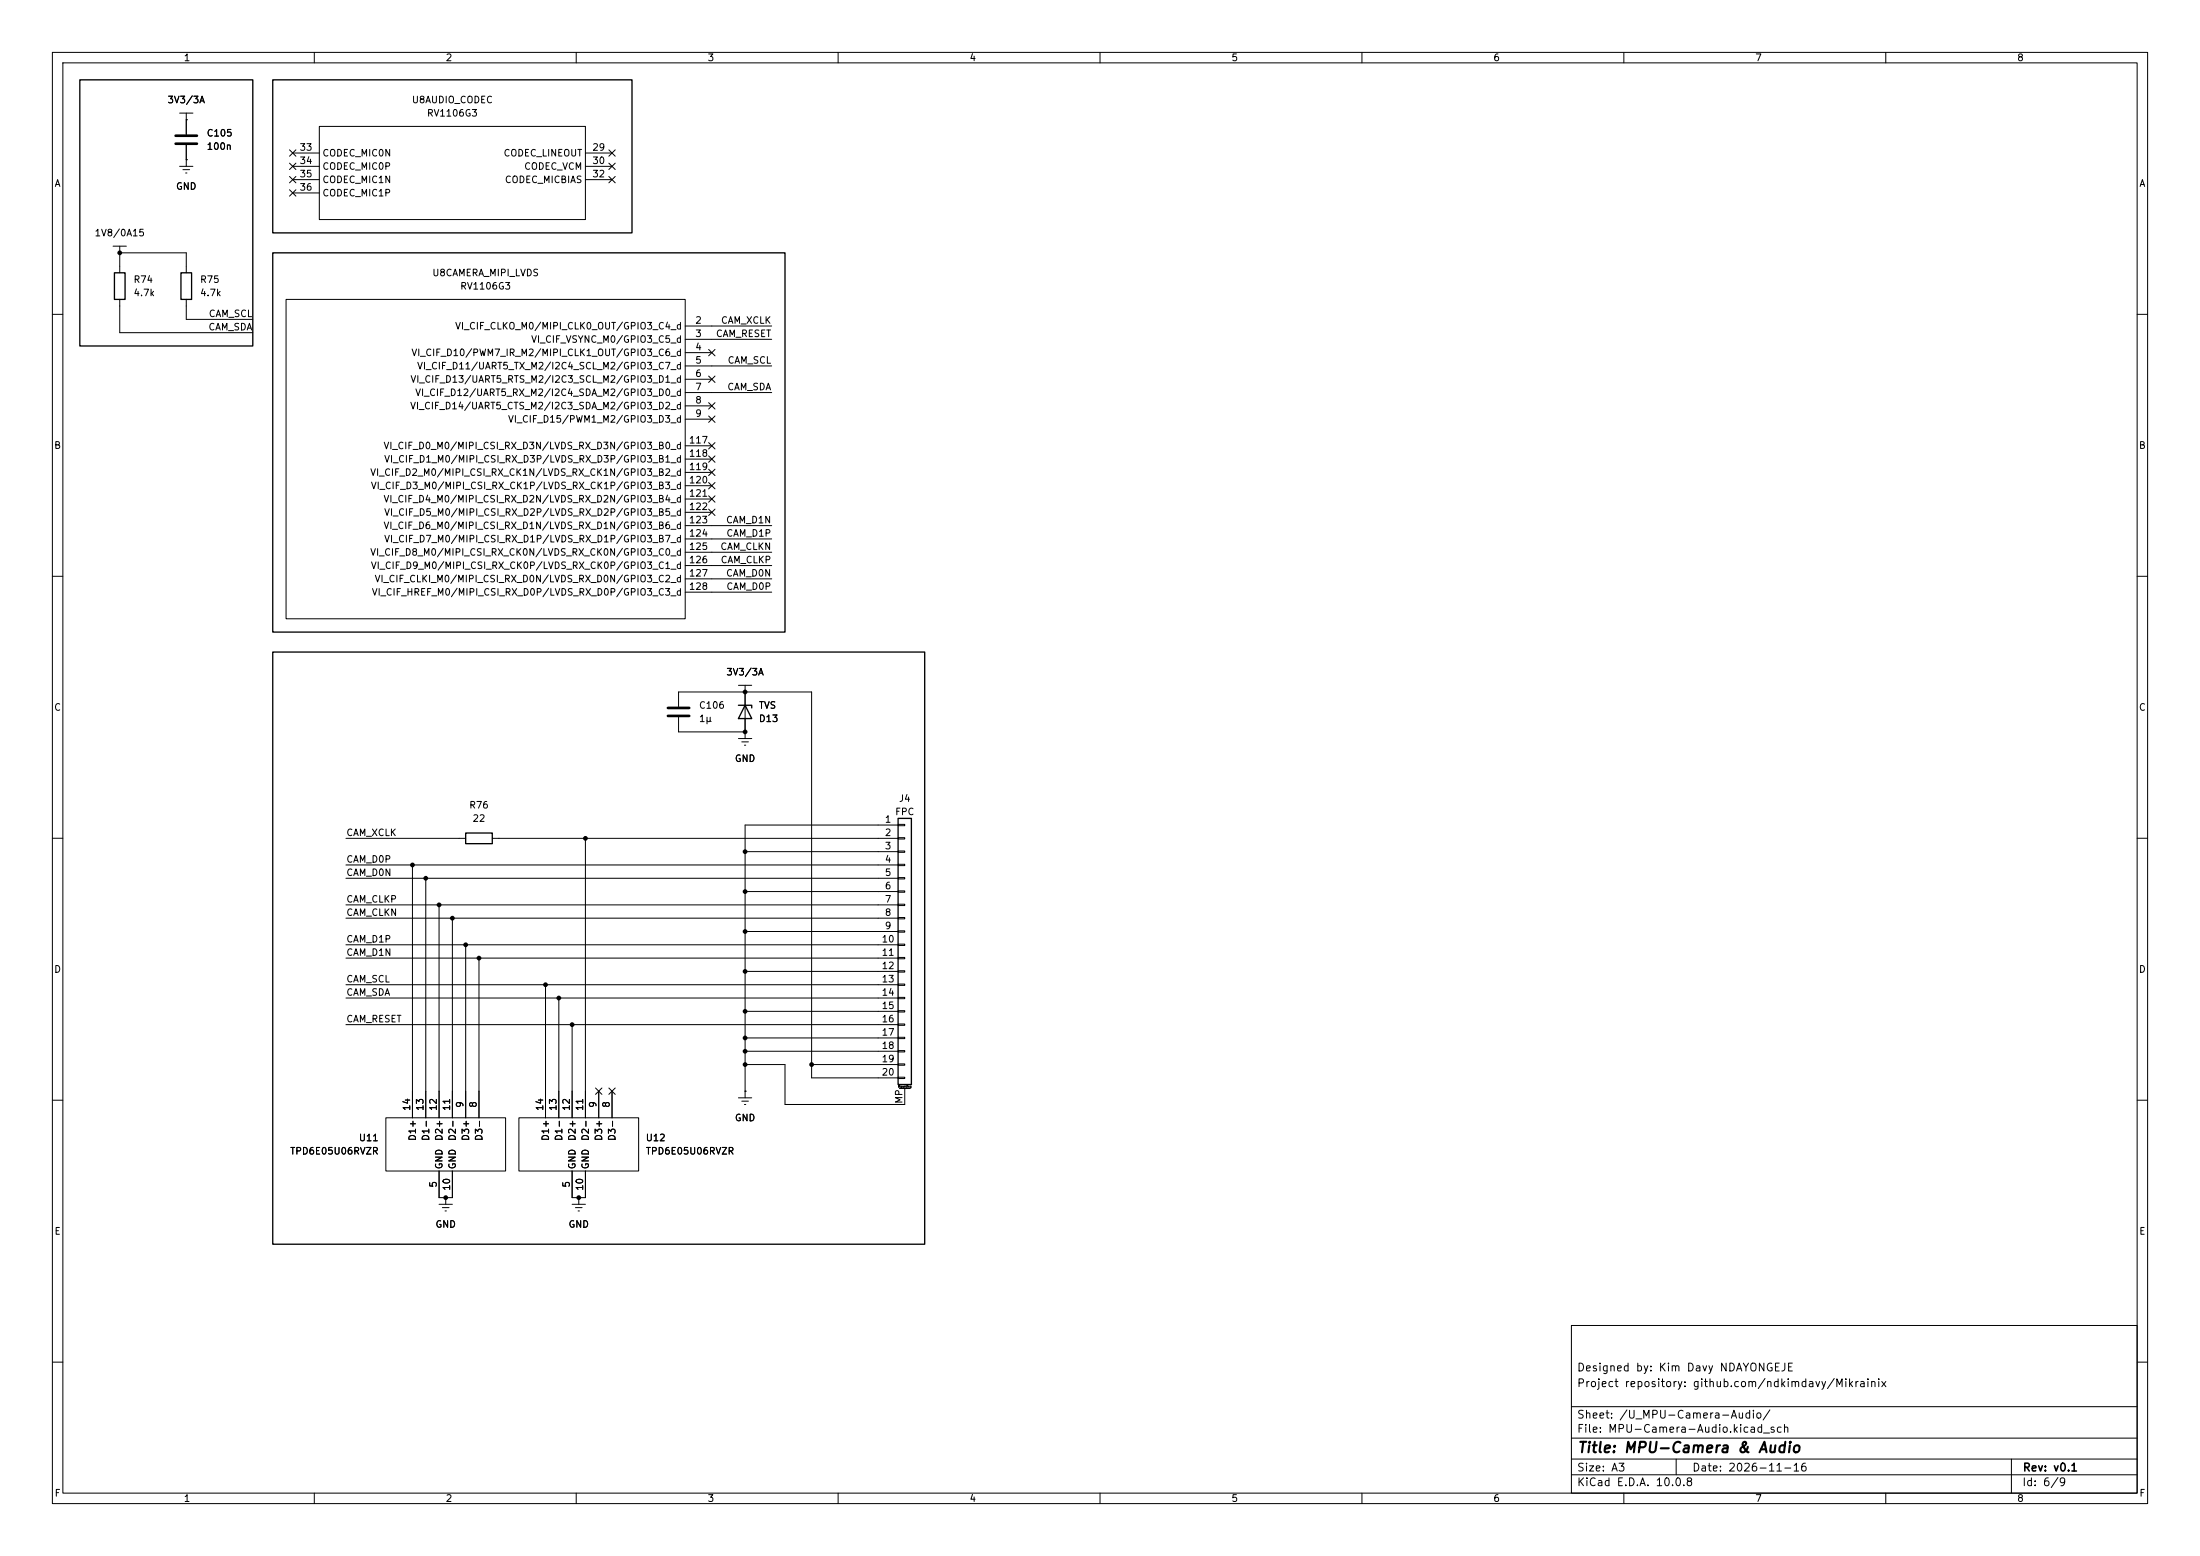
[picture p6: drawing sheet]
<svg xmlns="http://www.w3.org/2000/svg" width="420mm" height="297mm" viewBox="0 0 420 297" stroke-linecap="round" stroke-linejoin="round" font-family="sans-serif">
<g fill="none" stroke="#000" stroke-width=".19">
<path d="M10 10h400v277h-400zM12 12h396v273h-396zM60 10v2M110 10v2M160 10v2M210 10v2M260 10v2M310 10v2M360 10v2M34.3 31.8h2.5M34.3 21.6h2.5M34.9 32.4h1.3"/>
<path d="M35.4 33h.3M35.6 30.5h.1M35.6 22.9h.1M35.6 21.6v4.1M35.6 27.7v4.1M55.3 28.6l1.2 1.2M55.3 36.2l1.2 1.2M55.3 33.7l1.2 1.2M55.3 31.1l1.2 1.3M55.9 29.2h5.1M55.9 31.8h5.1M55.9 34.3h5.1"/>
<path d="M55.9 36.8h5.1M56.5 28.6l-1.2 1.2M56.5 36.2l-1.2 1.2M56.5 33.7l-1.2 1.2M56.5 31.1l-1.2 1.3M61 24.1h50.8v17.8h-50.8zM111.8 29.2h5M111.8 31.8h5M111.8 34.3h5M116.2 31.1l1.2 1.3M116.2 28.6l1.2 1.2M116.2 33.7l1.2 1.2"/>
<path d="M117.4 31.1l-1.2 1.3M117.4 28.6l-1.2 1.2M117.4 33.7l-1.2 1.2M21.6 47h2.5M22.9 48.3h.1M22.9 48.3h12.7v3.8M22.9 47v5.1M22.9 57.2v6.3h25.4M35.6 57.2v3.8h12.7M54.6 57.2h76.2v60.9h-76.2zM10 60h2M130.8 62.2h16.5"/>
<path d="M130.8 64.8h16.5M130.8 67.3h5.1M130.8 69.9h16.5M130.8 72.4h5.1M130.8 74.9h16.5M130.8 77.5h5.1M135.3 66.7l1.2 1.2M135.3 71.8l1.2 1.2M135.3 76.9l1.2 1.2M135.3 79.4l1.2 1.2M136.5 66.7l-1.2 1.2M136.5 71.8l-1.2 1.2"/>
<path d="M136.5 76.9l-1.2 1.2M136.5 79.4l-1.2 1.2M408 60h2M130.8 80h5.1M130.8 85.1h5.1M130.8 87.6h5.1M130.8 90.2h5.1M130.8 92.7h5.1M130.8 95.3h5.1M130.8 97.8h5.1M135.3 97.2l1.2 1.2M135.3 92.1l1.2 1.2"/>
<path d="M135.3 87l1.2 1.2M135.3 94.6l1.2 1.3M135.3 89.6l1.2 1.2M135.3 84.5l1.2 1.2M136.5 97.2l-1.2 1.2M136.5 92.1l-1.2 1.2M136.5 87l-1.2 1.2M136.5 94.6l-1.2 1.3M136.5 89.6l-1.2 1.2M136.5 84.5l-1.2 1.2M10 110h2M130.8 100.3h16.5"/>
<path d="M130.8 102.9h16.5M130.8 105.4h16.5M130.8 108h16.5M130.8 110.5h16.5M130.8 113h16.5M408 110h2M129.5 134.9v-2.8h25.4v73.6h16.5M129.5 136.9v2.8h12.7M141 130.8h2.5M142.2 139.7h.1M142.2 132.1h.1M142.2 130.8v10.2"/>
<path d="M10 160h2M141 141h2.5M141.6 141.6h1.3M142.1 142.2h.3M171.4 157.4h1.3v.2h-1.3zM171.4 159.9h1.3v.2h-1.3zM171.4 157.5h-29.2v52.1M408 160h2M66 160h22.9M66 165.1h105.4M66 167.6h105.4M66 172.7h105.4"/>
<path d="M66 175.3h105.4M78.7 165.1v48.3M81.3 167.6v45.8M83.8 172.7v40.7M86.4 175.3v38.1M94 160h77.4M111.8 160v53.4M142.2 162.6h29.2M142.2 170.2h29.2M142.2 177.8h29.2M171.4 162.4h1.3v.3h-1.3zM171.4 165h1.3v.2h-1.3z"/>
<path d="M171.4 167.5h1.3v.3h-1.3zM171.4 170.1h1.3v.2h-1.3zM171.4 172.6h1.3v.2h-1.3zM171.4 175.1h1.3v.3h-1.3zM171.4 177.7h1.3v.2h-1.3zM66 180.3h105.4M66 182.9h105.4M66 188h105.4M66 190.5h105.4M66 195.6h105.4M88.9 180.3v33.1M91.4 182.9v30.5"/>
<path d="M104.1 188v25.4M106.7 190.5v22.9M109.2 195.6v17.8M142.2 185.4h29.2M142.2 193h29.2M142.2 198.1h29.2M171.4 180.2h1.3v.3h-1.3zM171.4 182.8h1.3v.2h-1.3zM171.4 185.3h1.3v.2h-1.3zM171.4 187.8h1.3v.3h-1.3zM171.4 190.4h1.3v.2h-1.3zM171.4 192.9h1.3v.3h-1.3z"/>
<path d="M171.4 195.5h1.3v.2h-1.3zM171.4 198h1.3v.2h-1.3zM10 210h2M73.7 213.4h22.8v10.1h-22.8zM99.1 213.4h22.8v10.1h-22.8zM113.7 207.7l1.2 1.2M114.3 208.3v5.1M114.9 207.7l-1.2 1.2M116.2 207.7l1.2 1.2M116.8 208.3v5.1M117.4 207.7l-1.2 1.2M141 209.6h2.5"/>
<path d="M141.6 210.2h1.3M142.1 210.8h.3M142.2 208.3h.1M142.2 203.2h7.7v7.6h22.8v-3M142.2 200.7h29.2M154.9 203.2h16.5M171.4 200.5h1.3v.3h-1.3zM171.4 203.1h1.3v.2h-1.3zM171.4 205.6h1.3v.3h-1.3zM171.7 207.8h2M408 210h2M83.8 229.9h2.6"/>
<path d="M83.8 223.5v5.1h2.6v-5.1M84.5 230.5h1.2M85 231.1h.2M85.1 228.6h.1M85.1 228.6v1.3M109.2 223.5v5.1h2.6v-5.1M109.2 229.9h2.6M109.9 230.5h1.2M110.4 231.1h.2M110.5 228.6h.1M110.5 228.6v1.3M300 253h108v32h-108z"/>
<path d="M10 260h2M300 278.5h108M300 274.5h108M300 268.5h108M320 278.5v3M384 278.5v6.5M408 260h2M60 285v2M110 285v2M160 285v2M210 285v2M260 285v2"/>
<path d="M300 281.5h108M310 285v2M360 285v2"/>
</g>
<path d="M15.2 15.2h33.1v50.8h-33.1zM52.1 15.2h68.5v29.3h-68.5zM21.8 52.1h2.1v5.1h-2.1zM34.5 52.1h2.1v5.1h-2.1zM52.1 48.3h97.8v72.4h-97.8zM52.1 124.5h124.4v113h-124.4zM141 134.6h2.5v.5M142.2 134.6l1.3 2.6h-2.5zM88.9 159h5.1v2h-5.1zM171.4 156.2h2.6v50.8h-2.6z" fill="none" stroke="#000" stroke-width=".25"/>
<path d="M33.5 25.9h4.1M33.5 27.4h4.1M127.5 135.1h4.1M127.5 136.7h4.1" fill="none" stroke="#000" stroke-width=".51"/>
<g fill="#000">
<circle cx="22.9" cy="48.3" r=".46"/>
<circle cx="142.2" cy="132.1" r=".46"/>
<circle cx="142.2" cy="139.7" r=".46"/>
<circle cx="78.7" cy="165.1" r=".46"/>
<circle cx="81.3" cy="167.6" r=".46"/>
<circle cx="83.8" cy="172.7" r=".46"/>
<circle cx="86.4" cy="175.3" r=".46"/>
<circle cx="111.8" cy="160" r=".46"/>
<circle cx="142.2" cy="162.6" r=".46"/>
<circle cx="142.2" cy="170.2" r=".46"/>
<circle cx="142.2" cy="177.8" r=".46"/>
<circle cx="88.9" cy="180.3" r=".46"/>
<circle cx="91.4" cy="182.9" r=".46"/>
<circle cx="104.1" cy="188" r=".46"/>
<circle cx="106.7" cy="190.5" r=".46"/>
<circle cx="109.2" cy="195.6" r=".46"/>
<circle cx="142.2" cy="198.1" r=".46"/>
<circle cx="142.2" cy="185.4" r=".46"/>
<circle cx="142.2" cy="193" r=".46"/>
<circle cx="142.2" cy="203.2" r=".46"/>
<circle cx="142.2" cy="200.7" r=".46"/>
<circle cx="154.9" cy="203.2" r=".46"/>
<circle cx="85.1" cy="228.6" r=".46"/>
<circle cx="110.5" cy="228.6" r=".46"/>
</g>
<text font-size="2" x="301" y="277.8">Title: MPU-Camera &amp; Audio</text>
<g font-size="1.5">
<text x="300.9" y="262.1">Designed by: Kim Davy NDAYONGEJE</text>
<text x="300.9" y="265.1">Project repository: github.com/ndkimdavy/Mikrainix</text>
<text x="300.9" y="273.8">File: MPU-Camera-Audio.kicad_sch</text>
<text x="300.9" y="271.1">Sheet: /U_MPU-Camera-Audio/</text>
<text x="300.9" y="281.2">Size: A3</text>
<text x="322.9" y="281.2">Date: 2026-11-16</text>
<text x="386" y="281.2">Rev: v0.1</text>
<text x="300.9" y="284">KiCad E.D.A. 10.0.8</text>
<text x="385.9" y="284">Id: 6/9</text>
</g>
<g font-size="1.3">
<text x="35" y="12">1</text>
<text x="85" y="12">2</text>
<text x="135" y="12">3</text>
<text x="185" y="12">4</text>
<text x="235" y="12">5</text>
<text x="285" y="12">6</text>
<text x="335" y="12">7</text>
<text x="385" y="12">8</text>
<text x="31.9" y="20">3V3/3A</text>
<text x="78.5" y="20">U8AUDIO_CODEC</text>
<text x="81.4" y="22.6">RV1106G3</text>
<text x="39.4" y="26.4">C105</text>
<text x="39.4" y="28.9">100n</text>
<text x="57.1" y="29.1">33</text>
<text x="113" y="29.1">29</text>
<text x="10.3" y="36">A</text>
<text x="57.1" y="31.6">34</text>
<text x="57.1" y="34.2">35</text>
<text x="61.4" y="30.2">CODEC_MIC0N</text>
<text x="61.4" y="32.7">CODEC_MIC0P</text>
<text x="61.4" y="35.3">CODEC_MIC1N</text>
<text x="96" y="30.2">CODEC_LINEOUT</text>
<text x="96.3" y="35.3">CODEC_MICBIAS</text>
<text x="100" y="32.7">CODEC_VCM</text>
<text x="113" y="31.6">30</text>
<text x="113" y="34.2">32</text>
<text x="408.3" y="36">A</text>
<text x="33.5" y="36.5">GND</text>
<text x="57.1" y="36.7">36</text>
<text x="61.4" y="37.8">CODEC_MIC1P</text>
<text x="18" y="45.4">1V8/0A15</text>
<text x="82.4" y="53">U8CAMERA_MIPI_LVDS</text>
<text x="25.4" y="54.3">R74</text>
<text x="25.4" y="56.8">4.7k</text>
<text x="38.1" y="54.3">R75</text>
<text x="38.1" y="56.8">4.7k</text>
<text x="87.7" y="55.6">RV1106G3</text>
<text x="39.7" y="63.4">CAM_SDA</text>
<text x="39.7" y="60.8">CAM_SCL</text>
<text x="86.8" y="63.2">VI_CIF_CLKO_M0/MIPI_CLK0_OUT/GPIO3_C4_d</text>
<text x="101.3" y="65.7">VI_CIF_VSYNC_M0/GPIO3_C5_d</text>
<text x="132.6" y="62.1">2</text>
<text x="132.6" y="64.6">3</text>
<text x="136.6" y="64.6">CAM_RESET</text>
<text x="137.5" y="62.1">CAM_XCLK</text>
<text x="78.4" y="68.3">VI_CIF_D10/PWM7_IR_M2/MIPI_CLK1_OUT/GPIO3_C6_d</text>
<text x="79.5" y="70.8">VI_CIF_D11/UART5_TX_M2/I2C4_SCL_M2/GPIO3_C7_d</text>
<text x="132.6" y="67.2">4</text>
<text x="132.6" y="69.7">5</text>
<text x="138.8" y="69.7">CAM_SCL</text>
<text x="78.2" y="73.4">VI_CIF_D13/UART5_RTS_M2/I2C3_SCL_M2/GPIO3_D1_d</text>
<text x="79.2" y="75.9">VI_CIF_D12/UART5_RX_M2/I2C4_SDA_M2/GPIO3_D0_d</text>
<text x="132.6" y="72.3">6</text>
<text x="132.6" y="74.8">7</text>
<text x="132.6" y="77.3">8</text>
<text x="138.7" y="74.8">CAM_SDA</text>
<text x="78.2" y="78.4">VI_CIF_D14/UART5_CTS_M2/I2C3_SDA_M2/GPIO3_D2_d</text>
<text x="96.9" y="81">VI_CIF_D15/PWM1_M2/GPIO3_D3_d</text>
<text x="132.6" y="79.9">9</text>
<text x="10.2" y="86">B</text>
<text x="73.1" y="86.1">VI_CIF_D0_M0/MIPI_CSI_RX_D3N/LVDS_RX_D3N/GPIO3_B0_d</text>
<text x="73.2" y="88.6">VI_CIF_D1_M0/MIPI_CSI_RX_D3P/LVDS_RX_D3P/GPIO3_B1_d</text>
<text x="131.4" y="85">117</text>
<text x="131.4" y="87.5">118</text>
<text x="408.2" y="86">B</text>
<text x="70.6" y="91.1">VI_CIF_D2_M0/MIPI_CSI_RX_CK1N/LVDS_RX_CK1N/GPIO3_B2_d</text>
<text x="70.7" y="93.7">VI_CIF_D3_M0/MIPI_CSI_RX_CK1P/LVDS_RX_CK1P/GPIO3_B3_d</text>
<text x="131.4" y="90">119</text>
<text x="131.4" y="92.6">120</text>
<text x="131.4" y="95.1">121</text>
<text x="73.1" y="96.2">VI_CIF_D4_M0/MIPI_CSI_RX_D2N/LVDS_RX_D2N/GPIO3_B4_d</text>
<text x="73.1" y="101.3">VI_CIF_D6_M0/MIPI_CSI_RX_D1N/LVDS_RX_D1N/GPIO3_B6_d</text>
<text x="73.2" y="98.8">VI_CIF_D5_M0/MIPI_CSI_RX_D2P/LVDS_RX_D2P/GPIO3_B5_d</text>
<text x="131.4" y="97.7">122</text>
<text x="131.4" y="100.2">123</text>
<text x="138.5" y="100.2">CAM_D1N</text>
<text x="70.6" y="106.4">VI_CIF_D8_M0/MIPI_CSI_RX_CK0N/LVDS_RX_CK0N/GPIO3_C0_d</text>
<text x="73.2" y="103.8">VI_CIF_D7_M0/MIPI_CSI_RX_D1P/LVDS_RX_D1P/GPIO3_B7_d</text>
<text x="131.4" y="102.7">124</text>
<text x="131.4" y="105.3">125</text>
<text x="131.4" y="107.8">126</text>
<text x="137.4" y="105.3">CAM_CLKN</text>
<text x="137.5" y="107.8">CAM_CLKP</text>
<text x="138.6" y="102.7">CAM_D1P</text>
<text x="70.7" y="108.9">VI_CIF_D9_M0/MIPI_CSI_RX_CK0P/LVDS_RX_CK0P/GPIO3_C1_d</text>
<text x="70.9" y="114">VI_CIF_HREF_M0/MIPI_CSI_RX_D0P/LVDS_RX_D0P/GPIO3_C3_d</text>
<text x="71.4" y="111.5">VI_CIF_CLKI_M0/MIPI_CSI_RX_D0N/LVDS_RX_D0N/GPIO3_C2_d</text>
<text x="131.4" y="110.4">127</text>
<text x="131.4" y="112.9">128</text>
<text x="138.5" y="110.4">CAM_D0N</text>
<text x="138.6" y="112.9">CAM_D0P</text>
<text x="138.5" y="129.2">3V3/3A</text>
<text x="10.2" y="136">C</text>
<text x="133.3" y="135.6">C106</text>
<text x="144.8" y="135.6">TVS</text>
<text x="408.2" y="136">C</text>
<text x="133.3" y="138.1">1µ</text>
<text x="144.8" y="138.1">D13</text>
<text x="140.2" y="145.7">GND</text>
<text x="89.5" y="154.6">R76</text>
<text x="170.8" y="155.9">FPC</text>
<text x="171.5" y="153.4">J4</text>
<text x="66" y="159.9">CAM_XCLK</text>
<text x="90.1" y="157.2">22</text>
<text x="168.8" y="157.3">1</text>
<text x="168.8" y="159.9">2</text>
<text x="66" y="167.5">CAM_D0N</text>
<text x="66" y="165">CAM_D0P</text>
<text x="168.8" y="162.4">3</text>
<text x="168.8" y="165">4</text>
<text x="168.8" y="167.5">5</text>
<text x="66" y="172.6">CAM_CLKP</text>
<text x="168.8" y="170">6</text>
<text x="168.8" y="172.6">7</text>
<text x="66" y="175.1">CAM_CLKN</text>
<text x="168.8" y="175.1">8</text>
<text x="168.8" y="177.7">9</text>
<text x="10.2" y="186">D</text>
<text x="66" y="180.2">CAM_D1P</text>
<text x="66" y="182.8">CAM_D1N</text>
<text x="168.2" y="180.2">10</text>
<text x="168.2" y="182.7">11</text>
<text x="168.2" y="185.3">12</text>
<text x="408.2" y="186">D</text>
<text x="66" y="190.4">CAM_SDA</text>
<text x="66" y="187.8">CAM_SCL</text>
<text x="168.2" y="187.8">13</text>
<text x="168.2" y="190.4">14</text>
<text x="66" y="195.5">CAM_RESET</text>
<text x="168.2" y="192.9">15</text>
<text x="168.2" y="195.4">16</text>
<text x="168.2" y="198">17</text>
<text x="168.2" y="200.5">18</text>
<text x="168.2" y="203.1">19</text>
<text x="168.2" y="205.6">20</text>
<text x="78.6" y="212.2" transform="rotate(-90 78.6 212.2)">14</text>
<text x="81.1" y="212.2" transform="rotate(-90 81.1 212.2)">13</text>
<text x="83.7" y="212.2" transform="rotate(-90 83.7 212.2)">12</text>
<text x="86.2" y="212.2" transform="rotate(-90 86.2 212.2)">11</text>
<text x="88.8" y="211.6" transform="rotate(-90 88.8 211.6)">9</text>
<text x="91.3" y="211.6" transform="rotate(-90 91.3 211.6)">8</text>
<text x="104" y="212.2" transform="rotate(-90 104 212.2)">14</text>
<text x="106.5" y="212.2" transform="rotate(-90 106.5 212.2)">13</text>
<text x="109.1" y="212.2" transform="rotate(-90 109.1 212.2)">12</text>
<text x="111.6" y="212.2" transform="rotate(-90 111.6 212.2)">11</text>
<text x="114.2" y="211.6" transform="rotate(-90 114.2 211.6)">9</text>
<text x="116.7" y="211.6" transform="rotate(-90 116.7 211.6)">8</text>
<text x="140.2" y="214.3">GND</text>
<text x="172.6" y="210.8" transform="rotate(-90 172.6 210.8)">MP</text>
<text x="55.3" y="220.7">TPD6E05U06RVZR</text>
<text x="68.4" y="218.1">U11</text>
<text x="79.7" y="217.9" transform="rotate(-90 79.7 217.9)">D1+</text>
<text x="82.2" y="217.9" transform="rotate(-90 82.2 217.9)">D1-</text>
<text x="84.8" y="217.9" transform="rotate(-90 84.8 217.9)">D2+</text>
<text x="87.3" y="217.9" transform="rotate(-90 87.3 217.9)">D2-</text>
<text x="89.9" y="217.9" transform="rotate(-90 89.9 217.9)">D3+</text>
<text x="92.4" y="217.9" transform="rotate(-90 92.4 217.9)">D3-</text>
<text x="105.1" y="217.9" transform="rotate(-90 105.1 217.9)">D1+</text>
<text x="107.6" y="217.9" transform="rotate(-90 107.6 217.9)">D1-</text>
<text x="110.2" y="217.9" transform="rotate(-90 110.2 217.9)">D2+</text>
<text x="112.7" y="217.9" transform="rotate(-90 112.7 217.9)">D2-</text>
<text x="115.3" y="217.9" transform="rotate(-90 115.3 217.9)">D3+</text>
<text x="117.8" y="217.9" transform="rotate(-90 117.8 217.9)">D3-</text>
<text x="123.2" y="218.1">U12</text>
<text x="123.2" y="220.7">TPD6E05U06RVZR</text>
<text x="83.7" y="226.8" transform="rotate(-90 83.7 226.8)">5</text>
<text x="84.8" y="223.3" transform="rotate(-90 84.8 223.3)">GND</text>
<text x="86.2" y="227.4" transform="rotate(-90 86.2 227.4)">10</text>
<text x="87.3" y="223.3" transform="rotate(-90 87.3 223.3)">GND</text>
<text x="109.1" y="226.8" transform="rotate(-90 109.1 226.8)">5</text>
<text x="110.2" y="223.3" transform="rotate(-90 110.2 223.3)">GND</text>
<text x="111.6" y="227.4" transform="rotate(-90 111.6 227.4)">10</text>
<text x="112.7" y="223.3" transform="rotate(-90 112.7 223.3)">GND</text>
<text x="10.3" y="236">E</text>
<text x="83" y="234.6">GND</text>
<text x="108.4" y="234.6">GND</text>
<text x="408.3" y="236">E</text>
<text x="10.3" y="286">F</text>
<text x="35" y="287">1</text>
<text x="85" y="287">2</text>
<text x="135" y="287">3</text>
<text x="185" y="287">4</text>
<text x="235" y="287">5</text>
<text x="285" y="287">6</text>
<text x="335" y="287">7</text>
<text x="385" y="287">8</text>
<text x="408.3" y="286">F</text>
</g>
<text font-size=".4" x="171.4" y="207.7">Mounting</text>
</svg>
